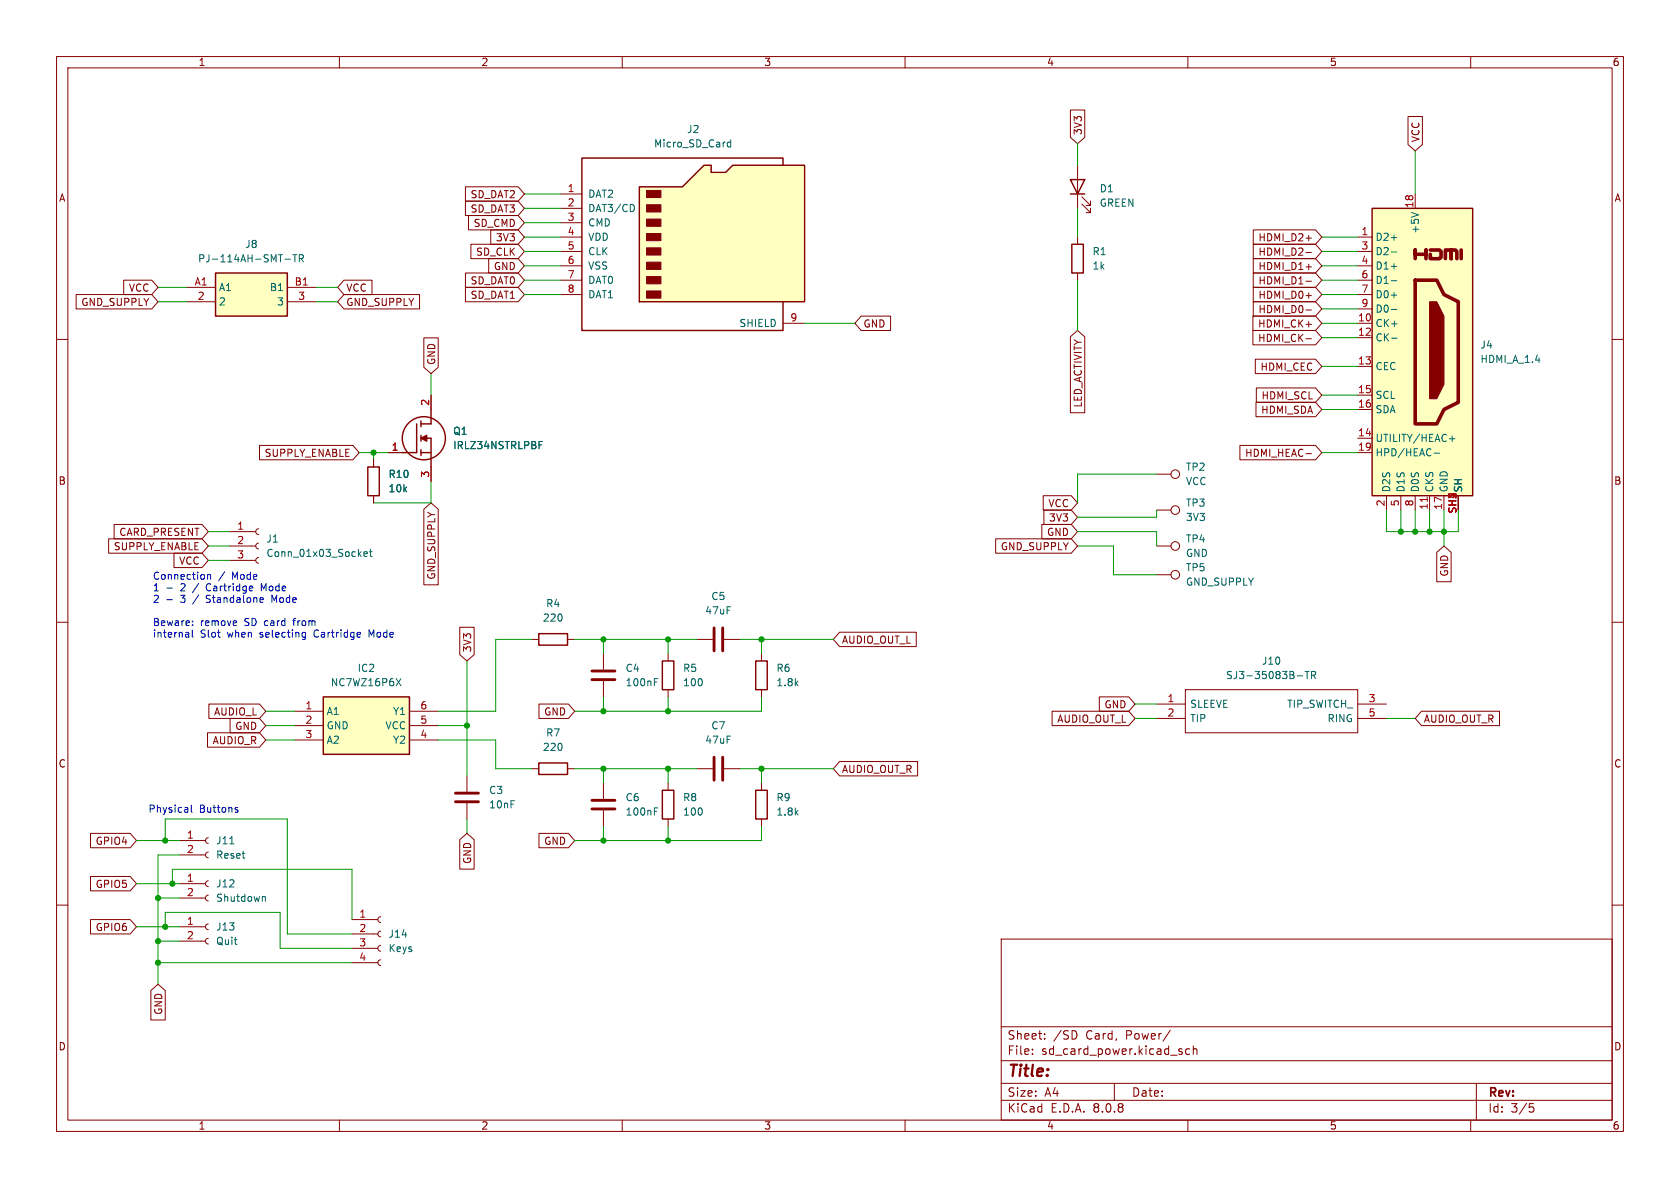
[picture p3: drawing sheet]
<svg xmlns="http://www.w3.org/2000/svg" width="297mm" height="210mm" viewBox="0 0 297 210" stroke-linecap="round" stroke-linejoin="round" font-family="sans-serif">
<g fill="none" stroke="#840000" stroke-width=".18">
<path d="M10 10h277v190h-277zM12 12h273v186h-273zM60 10v2M110 10v2M160 10v2M210 10v2M260 10v2M10 60h2M285 60h2M40.6 99.1h4.6M40.6 96.5h4.6M40.6 94h4.6"/>
<path d="M45.7 98.6l-.3 .1-.2 .4 .2 .3 .3 .2M45.7 96l-.3 .2-.2 .3 .2 .4 .3 .1M45.7 93.5l-.3 .1-.2 .4 .2 .3 .3 .2M66 81.3v1.3M66 87.6v1.3M204.5 83.8h2.5M10 110h2M118.1 115.6v1.2M285 110h2M118.1 121.9v1.3M31.7 151.1h4.6M31.7 148.6h4.6"/>
<path d="M31.7 158.8h4.6M31.7 156.2h4.6M36.8 150.6l-.3 .2-.2 .3 .2 .4 .3 .1M36.8 148.1l-.3 .1-.2 .4 .2 .3 .3 .2M36.8 158.2l-.3 .2-.2 .4 .2 .3 .3 .2M36.8 155.7l-.3 .2-.2 .3 .2 .4 .3 .1M10 160h2M31.7 166.4h4.6M31.7 163.8h4.6M36.8 165.9l-.3 .1-.2 .4 .2 .3 .3 .2M36.8 163.3l-.3 .2-.2 .3 .2 .4 .3 .1M62.2 170.2h4.6"/>
<path d="M62.2 167.6h4.6M62.2 165.1h4.6M62.2 162.6h4.6M67.3 169.7l-.3 .1-.2 .4 .2 .3 .3 .2M67.3 167.1l-.3 .2-.2 .3 .2 .4 .3 .1M67.3 164.6l-.3 .1-.2 .4 .2 .4 .3 .1M67.3 162.1l-.3 .1-.2 .4 .2 .3 .3 .2M177 166h108v32h-108zM285 160h2M60 198v2M110 198v2M160 198v2"/>
<path d="M177 194.5h108M177 191.5h108M177 187.5h108M177 181.5h108M182.5 186.3v.1M182.5 185.5v.1M184.7 183.6v.1M184.7 182.8v.1M190.3 182.6v.7M197 191.5v3M206.9 182.1l-1.3 2M208.8 185.9l.2 .2-.2 .3"/>
<path d="M208.8 185.4l.2 .1M210 198v2M210.3 185.5l-.4-.1-.3 .3v.4l.1 .2h.6M211 185.5l.2-.1 .3 .1 .1 .9M211 184.9v1.5M260 198v2M261 191.5v6.5M270.4 195.1h.7M270.5 195.7h.4l.3 .3-.2 .5-.5 .1"/>
<circle cx="207.8" cy="83.8" r=".76"/>
</g>
<path d="M65 82.6h2.1v5h-2.1zM117.1 116.8h2v5.1h-2z" fill="none" stroke="#840000" stroke-width=".25"/>
<path d="M64.3 97.9l.6-.1v-.2l-.4-.1-.2 .2 .1 .6h.5M65.3 97.5h.5M65.5 97.1v1.1l.3 .2M40.6 149.2h.8M46.4 158.5h.5v.8" fill="none" stroke="#006464" stroke-width=".18"/>
<path d="M38.1 48.3h12.7v7.6h-12.7z" fill="#ffffc2"/>
<path d="M38.1 48.3h12.7v7.6h-12.7zM95.2 134.9h5.1v2h-5.1zM117.1 139.7h2v5.1h-2zM133.6 139.7h2v5.1h-2z" fill="none" stroke="#840000" stroke-width=".25"/>
<g fill="none" stroke="#840000" stroke-width=".18">
<path d="M33 53.3h5.1M33 50.8h5.1M50.8 53.3h5.1M50.8 50.8h5.1M204.5 90.2h2.5M204.5 96.5h2.5M204.5 101.6h2.5M82.5 137.2v2.8M94 135.9h1.2M100.3 135.9h1.3M106.7 138.4v2.8M118.1 138.4v1.3"/>
<path d="M123.2 135.9h2.8M128 135.9h2.8M134.6 138.4v1.3M204.5 124.5h5M204.5 127h5M209.5 121.9h30.5v7.6h-30.5zM240 124.5h5.1M240 127h5.1M82.5 142v2.8M106.7 143.3v2.8M118.1 144.8v1.3M134.6 144.8v1.3"/>
<circle cx="207.8" cy="90.2" r=".76"/>
<circle cx="207.8" cy="96.5" r=".76"/>
<circle cx="207.8" cy="101.6" r=".76"/>
</g>
<path d="M50.4 45.8h.9M51.8 45h.7M52.1 45v1.3M52.9 45.7l.6-.1 .1-.1v-.3l-.7-.2v1.3M53.2 45.7l.4 .6M229.3 119.5h1M230.7 118.7h.7M231.1 118.7v1.3M231.9 119.4l.6-.1 .1-.2-.1-.3-.6-.1v1.3M232.2 119.4l.4 .6M115.7 143.4h.4M115.7 142.8h.6" fill="none" stroke="#006464" stroke-width=".18"/>
<path d="M126.2 133.9v4M127.8 133.9v4M80.5 141.7h4.1M80.5 140.2h4.1M104.6 143h4.1M104.6 141.5h4.1" fill="none" stroke="#840000" stroke-width=".51"/>
<path d="M57.1 123.2h15.3v10.2h-15.3z" fill="#ffffc2"/>
<path d="M189.2 31.8h2.6l-1.3 2.5zM189.2 34.3h2.6M189.5 43.2h2v5.1h-2zM57.1 123.2h15.3v10.2h-15.3z" fill="none" stroke="#840000" stroke-width=".25"/>
<path d="M190.5 29.2v7.6M191.3 36.1l1.5 1.5v-.8v.8h-.8M191.3 34.8l1.5 1.5v-.7v.7h-.8M190.5 41.9v1.3M190.5 48.3v1.2M52.1 125.7h5M52.1 128.3h5M52.1 130.8h5M72.4 125.7h5.1M72.4 128.3h5.1M72.4 130.8h5.1" fill="none" stroke="#840000" stroke-width=".18"/>
<path d="M70 120l.9 1.2M70.9 120l-.9 1.2" fill="none" stroke="#006464" stroke-width=".18"/>
<path d="M242.6 36.8h17.7v50.8h-17.7z" fill="#ffffc2"/>
<path d="M250.2 45.7v-1.5v.8h1.9v-.8v1.5M250.2 49.5h3.8l1.3 2.6 2.5 1.2v17.8l-2.5 1.3-1.3 2.5h-3.8zM252.9 44.2h1.6l.3 .3v1l-.3 .2h-1.6v-.7M255.5 45.7v-1.5h1v1.5v-1.5h.8l.3 .3v1.2M258.3 44.2v1.5" fill="none" stroke="#840000" stroke-width=".63"/>
<g fill="none" stroke="#840000" stroke-width=".25">
<path d="M242.6 36.8h17.7v50.8h-17.7zM73.7 74.9v5.1h-2.6M74.4 74.4v1M74.4 77v1M74.4 79.5v1M74.4 77.5h1.8v5.1M76.2 72.4v2.5h-1.8M74.4 80h1.8M95.2 112h5.1v2h-5.1z"/>
<circle cx="74.9" cy="77.5" r="3.8"/>
</g>
<path d="M252.7 53.3h1.3l1.3 2.6v12l-1.3 2.6h-1.3z" fill="#840000" stroke="#840000" stroke-width=".18"/>
<g fill="none" stroke="#840000" stroke-width=".18">
<path d="M250.2 34.3v2.5M240 41.9h2.6M240 57.2h2.6M240 59.7h2.6M240 44.5h2.6M240 47h2.6M240 49.5h2.6M240 52.1h2.6M240 54.6h2.6M76.2 69.9v2.5M240 64.8h2.6M240 77.5h2.6"/>
<path d="M240 69.9h2.6M240 72.4h2.6M68.6 80h2.5M76.2 82.6v2.5M240 80h2.6M245.1 87.6v2.6M247.6 87.6v2.6M250.2 87.6v2.6M252.7 87.6v2.6M255.3 87.6v2.6M94 113h1.2M100.3 113h1.3"/>
<path d="M106.7 115.6v2.8M106.7 120.4v2.8"/>
</g>
<g fill="none" stroke="#006464" stroke-width=".18">
<path d="M249.5 37.6l1.3 .4M246 42h.9M246 44.5h.9M246 47.1h.9M246 49.6h.9M246 52.2h.9M246 54.7h.9M246 59.8h1M95.3 78.7h.4M95.3 78h.6M256.2 77.6h1M256.7 77.1v.9"/>
<path d="M253.5 80.1h1M115.7 120h.6M115.7 120.6h.4"/>
</g>
<path d="M252.3 87.9v.8" fill="none" stroke="#a90000" stroke-width=".18"/>
<path d="M74.4 77.5l1-.5v1z" fill="#840000" stroke="#840000" stroke-width=".25"/>
<path d="M104.6 118.6h4.1M104.6 120.1h4.1" fill="none" stroke="#840000" stroke-width=".51"/>
<path d="M113 33h7.6l3.9-3.8h1.2v1.3h2.6l1.2-1.3h12.7v24.1h-29.2z" fill="#ffffc2"/>
<g fill="#840000" stroke="#840000" stroke-width=".18">
<path d="M114.3 51.4h2.5v1.3h-2.5z"/>
<path d="M114.3 48.9h2.5v1.3h-2.5z"/>
<path d="M114.3 46.4h2.5v1.2h-2.5z"/>
<path d="M114.3 43.8h2.5v1.3h-2.5z"/>
<path d="M114.3 41.3h2.5v1.2h-2.5z"/>
<path d="M114.3 38.7h2.5v1.3h-2.5z"/>
<path d="M114.3 36.2h2.5v1.3h-2.5z"/>
<path d="M114.3 33.7h2.5v1.2h-2.5z"/>
</g>
<path d="M113 33h7.6l3.9-3.8h1.2v1.3h2.6l1.2-1.3h12.7v24.1h-29.2zM138.4 29.2v-1.3h-35.5v30.5h35.5v-5.1M133.6 116.8h2v5.1h-2z" fill="none" stroke="#840000" stroke-width=".25"/>
<g fill="none" stroke="#840000" stroke-width=".18">
<path d="M189.2 19.4h2.6v4.9l-1.3 1.1-1.3-1.1zM82.3 35.6h9.3l1.1 1.2-1.1 1.3h-9.3zM82.3 33h9.3l1.1 1.3-1.1 1.3h-9.3zM82.8 38.1h8.8l1.1 1.3-1.1 1.2h-8.8zM99.1 34.3h3.8M99.1 36.8h3.8M99.1 39.4h3.8M248.9 20.6h2.6v5l-1.3 1.1-1.3-1.1zM13.5 52.1h13.3l1.1 1.2-1.1 1.3h-13.3zM21.9 49.5h4.9l1.1 1.3-1.1 1.3h-4.9zM60.8 52.1h13.4v2.5h-13.4l-1.1-1.3zM60.8 49.5h5v2.6h-5l-1.1-1.3z"/>
<path d="M74.9 59.7h2.6v5.2l-1.3 1.1-1.3-1.1zM82.3 50.8h9.3l1.1 1.3-1.1 1.2h-9.3zM82.3 48.3h9.3l1.1 1.2-1.1 1.3h-9.3zM83.2 43.2h8.4l1.1 1.3-1.1 1.2h-8.4zM86.4 45.7h5.2l1.1 1.3-1.1 1.3h-5.2zM86.8 40.6h4.8l1.1 1.3-1.1 1.3h-4.8zM99.1 41.9h3.8M99.1 44.5h3.8M99.1 47h3.8M99.1 49.5h3.8M99.1 52.1h3.8M138.4 57.2h3.8"/>
<path d="M152.2 55.9h5.2v2.5h-5.2l-1.1-1.2zM189.2 59.5l1.3-1.1 1.3 1.1v13.5h-2.6zM221.5 55.9h11.1l1.1 1.3-1.1 1.2h-11.1zM221.5 58.4h11.1l1.1 1.3-1.1 1.3h-11.1zM221.6 48.3h11l1.1 1.2-1.1 1.3h-11zM221.6 43.2h11l1.1 1.3-1.1 1.2h-11zM221.6 40.6h11l1.1 1.3-1.1 1.3h-11zM221.6 45.7h11l1.1 1.3-1.1 1.3h-11zM221.6 53.3h11l1.1 1.3-1.1 1.3h-11zM221.6 50.8h11l1.1 1.3-1.1 1.2h-11zM230.9 49.7h.9M230.9 44.6h.9"/>
<path d="M230.9 42.1h.9M230.9 47.2h.9M230.9 54.8h.9M230.9 59.9h.9M230.9 52.3h.9M45.9 78.7h16.5l1.1 1.3-1.1 1.3h-16.5zM76.2 69.9v2.5M219.2 78.7h13.4l1.1 1.3-1.1 1.3h-13.4zM221.9 63.5h10.7l1.1 1.3-1.1 1.2h-10.7zM222 71.1h10.6l1.1 1.3-1.1 1.3h-10.6zM222.1 68.6h10.5l1.1 1.3-1.1 1.2h-10.5zM19.2 95.2h16.5l1.1 1.3-1.1 1.3h-16.5z"/>
<path d="M20.2 92.7h15.5l1.1 1.3-1.1 1.3h-15.5zM30.8 97.8h4.9l1.1 1.3-1.1 1.2h-4.9zM66 81.3v1.3M66 87.6v1.3M68.6 80h2.5M74.9 90l1.3-1.1 1.3 1.1v13.4h-2.6zM76.2 82.6v2.5M176 95.2h13.4l1.1 1.3-1.1 1.3h-13.4zM184.2 92.7h5.2l1.1 1.3-1.1 1.3h-5.2zM184.4 87.6h5l1.1 1.3-1.1 1.3h-5zM184.5 90.2h4.9l1.1 1.2-1.1 1.3h-4.9zM230.9 80.2h.9"/>
<path d="M254 97.6l1.3-1.1 1.2 1.1v5.2h-2.5zM81.3 110.9h2.5v4.8l-1.3 1.1-1.2-1.1zM123.2 113h2.8M128 113h2.8M134.6 115.6v1.2M148.4 111.8h13.6v2.5h-13.6l-1.1-1.3zM36.7 129.5h9.2l1.1 1.3-1.1 1.3h-9.2zM36.9 124.5h9l1.1 1.2-1.1 1.3h-9zM40.7 127h5.2l1.1 1.3-1.1 1.2h-5.2zM95.3 124.5h5.2l1.1 1.2-1.1 1.3h-5.2zM134.6 121.9v1.3M148.4 134.6h13.8v2.6h-13.8l-1.1-1.3z"/>
<path d="M186 125.7h13.5l1.2 1.3-1.2 1.3h-13.5zM194.3 123.2h5.2l1.2 1.3-1.2 1.2h-5.2zM251.3 125.7h13.8v2.6h-13.8l-1.1-1.3zM16 147.3h7l1.1 1.3-1.1 1.3h-7zM16 154.9h7l1.1 1.3-1.1 1.3h-7zM81.3 148.4l1.2-1.1 1.3 1.1v5.2h-2.5zM95.3 147.3h5.2l1.1 1.3-1.1 1.3h-5.2zM16 162.6h7l1.1 1.2-1.1 1.3h-7zM26.7 175.1l1.2-1.1 1.3 1.1v5.2h-2.5z"/>
</g>
<path d="M111.9 36.2l.3 .5-.3 .6M128.6 25.7l.2 .3 .4-.1M129.2 24.7v1.3M129.2 25.2l-.4-.1-.2 .3M95.3 78.7h.4M95.3 78h.6" fill="none" stroke="#006464" stroke-width=".18"/>
<path d="M126.2 111v4.1M127.8 111v4.1" fill="none" stroke="#840000" stroke-width=".51"/>
<g fill="none" stroke="#0000c2" stroke-width=".18">
<path d="M29.5 104h1M29.5 106h1M33.2 111.8l.2 .2v.6M33.4 112.6h-.4M33.4 112.1h-.4M34 111.4v1l.2 .2M34 110.5v.1M34 109.8v.1M36.7 101.6v.8M36.7 101.7l.2-.1h.3v.8M46.4 105.6l.2 .4-.6 .1M46.5 106.4l-.1 .1"/>
<path d="M46.6 104.1l-.4-.9v1.3M48.5 106.1l-.4-.9v1.3M53.6 111.8h.4M54 112.6h-.4M54 111.8v1l-.1 .2-.3 .1M65.7 112.3l-.5-.9v1.2M33.8 142.3v1.1l.2 .2M41.7 143.2h.3l.1 .2-.2 .2h-.2M41.7 142.7l.3 .1"/>
</g>
<g fill="none" stroke="#009600" stroke-width=".18">
<path d="M92.7 34.3h6.4M92.7 36.8h6.4M92.7 39.4h6.4M190.5 25.4v3.8M190.5 36.8v5.1M250.2 26.7v7.6M27.9 50.8h5.1M27.9 53.3h5.1M55.9 50.8h3.8M55.9 53.3h3.8M92.7 47h6.4M92.7 44.5h6.4"/>
<path d="M92.7 41.9h6.4M92.7 49.5h6.4M92.7 52.1h6.4M142.2 57.2h8.9M190.5 49.5v8.9M233.7 47h6.3M233.7 44.5h6.3M233.7 41.9h6.3M233.7 54.6h6.3M233.7 49.5h6.3M233.7 59.7h6.3M233.7 52.1h6.3"/>
<path d="M233.7 57.2h6.3M76.2 66v3.9M233.7 69.9h6.3M233.7 72.4h6.3M233.7 64.8h6.3M36.8 94h3.8M36.8 99.1h3.8M36.8 96.5h3.8M63.5 80h5.1M66 80v1.3M76.2 85.1v3.8h-10.2M190.5 94h14v2.5"/>
<path d="M190.5 96.5h6.3v5.1h7.7M204.5 83.8h-14v5.1M204.5 90.2v1.2h-14M233.7 80h6.3M245.1 90.2v3.8h12.7v-3.8M247.6 90.2v3.8M250.2 90.2v3.8M252.7 90.2v3.8M255.3 90.2v6.3M82.5 116.8v20.4M94 113h-6.4v12.7h-10.1M101.6 113h21.6"/>
<path d="M106.7 113v2.6M118.1 113v2.6M130.8 113h16.5M134.6 113v2.6M47 128.3h5.1M47 130.8h5.1M47 125.7h5.1M77.5 128.3h5M77.5 130.8h10.1v5.1h6.4M101.6 135.9h21.6M106.7 123.2v2.5M106.7 135.9v2.5"/>
<path d="M118.1 123.2v2.5M118.1 135.9v2.5M130.8 135.9h16.5M134.6 123.2v2.5h-33M134.6 135.9v2.5M200.7 124.5h3.8M200.7 127h3.8M245.1 127h5.1M24.1 148.6h7.6M24.1 156.2h7.6M27.9 158.8h3.8M29.2 148.6v-3.8h21.6v20.3h11.4"/>
<path d="M30.5 156.2v-2.5h31.7v8.9M31.7 151.1h-3.8v22.9M82.5 144.8v2.5M106.7 146.1v2.5M118.1 146.1v2.5M134.6 146.1v2.5h-33M24.1 163.8h7.6M27.9 170.2h34.3M27.9 166.4h3.8M29.2 163.8v-2.5h20.3v6.3h12.7"/>
</g>
<g fill="#009600" stroke="#009600" stroke-width=".18">
<circle cx="27.9" cy="170.2" r=".46"/>
<circle cx="27.9" cy="158.8" r=".46"/>
<circle cx="29.2" cy="163.8" r=".46"/>
<circle cx="27.9" cy="166.4" r=".46"/>
<circle cx="134.6" cy="113" r=".46"/>
<circle cx="118.1" cy="113" r=".46"/>
<circle cx="134.6" cy="135.9" r=".46"/>
<circle cx="106.7" cy="125.7" r=".46"/>
<circle cx="106.7" cy="135.9" r=".46"/>
<circle cx="118.1" cy="125.7" r=".46"/>
<circle cx="118.1" cy="135.9" r=".46"/>
<circle cx="106.7" cy="113" r=".46"/>
<circle cx="82.5" cy="128.3" r=".46"/>
<circle cx="118.1" cy="148.6" r=".46"/>
<circle cx="106.7" cy="148.6" r=".46"/>
<circle cx="250.2" cy="94" r=".46"/>
<circle cx="247.6" cy="94" r=".46"/>
<circle cx="255.3" cy="94" r=".46"/>
<circle cx="252.7" cy="94" r=".46"/>
<circle cx="66" cy="80" r=".46"/>
<circle cx="29.2" cy="148.6" r=".46"/>
<circle cx="30.5" cy="156.2" r=".46"/>
</g>
<text font-size="2.8" fill="#840000" x="178" y="190.9">Title:</text>
<g font-size="2.1" fill="#840000">
<text x="178" y="184">Sheet:</text>
<text x="186.2" y="184">/SD</text>
<text x="192" y="184">Card,</text>
<text x="199.2" y="184">Power/</text>
<text x="178" y="186.7">File:</text>
<text x="184.1" y="186.7">sd_card_power.kicad_sch</text>
<text x="178" y="196.9">KiCad</text>
<text x="178" y="194.1">Size:</text>
<text x="184.7" y="194.1">A4</text>
<text x="185.7" y="196.9">E.D.A.</text>
<text x="193.3" y="196.9">8.0.8</text>
<text x="200" y="194.1">Date:</text>
<text x="263" y="194.3">Rev:</text>
<text x="263" y="196.9">Id:</text>
<text x="267.1" y="196.9">3/5</text>
</g>
<g font-size="1.8" fill="#840000">
<text x="35" y="11.9">1</text>
<text x="85" y="11.9">2</text>
<text x="135" y="11.9">3</text>
<text x="185" y="11.9">4</text>
<text x="235" y="11.9">5</text>
<text x="285" y="11.9">6</text>
<text x="191.5" y="24" transform="rotate(-90 191.5 24)">3V3</text>
<text x="251.1" y="25.2" transform="rotate(-90 251.1 25.2)">VCC</text>
<text x="10.3" y="35.9">A</text>
<text x="83.1" y="35.2">SD_DAT2</text>
<text x="285.3" y="35.9">A</text>
<text x="83.1" y="37.8">SD_DAT3</text>
<text x="83.6" y="40.3">SD_CMD</text>
<text x="84.1" y="45.4">SD_CLK</text>
<text x="87.2" y="47.9">GND</text>
<text x="87.6" y="42.9">3V3</text>
<text x="222.4" y="45.4">HDMI_D2-</text>
<text x="222.4" y="42.9">HDMI_D2+</text>
<text x="222.4" y="47.9">HDMI_D1+</text>
<text x="22.7" y="51.8">VCC</text>
<text x="61.1" y="51.8">VCC</text>
<text x="83.1" y="53">SD_DAT1</text>
<text x="83.1" y="50.5">SD_DAT0</text>
<text x="222.4" y="50.5">HDMI_D1-</text>
<text x="222.4" y="53">HDMI_D0+</text>
<text x="14.3" y="54.3">GND_SUPPLY</text>
<text x="61.1" y="54.3">GND_SUPPLY</text>
<text x="152.6" y="58.1">GND</text>
<text x="222.3" y="58.1">HDMI_CK+</text>
<text x="222.4" y="55.6">HDMI_D0-</text>
<text x="77.2" y="64.6" transform="rotate(-90 77.2 64.6)">GND</text>
<text x="222.3" y="60.6">HDMI_CK-</text>
<text x="222.7" y="65.7">HDMI_CEC</text>
<text x="222.9" y="70.8">HDMI_SCL</text>
<text x="191.5" y="72.1" transform="rotate(-90 191.5 72.1)">LED_ACTIVITY</text>
<text x="222.9" y="73.3">HDMI_SDA</text>
<text x="46.7" y="81">SUPPLY_ENABLE</text>
<text x="220" y="81">HDMI_HEAC-</text>
<text x="10.3" y="85.9">B</text>
<text x="185.2" y="89.9">VCC</text>
<text x="285.3" y="85.9">B</text>
<text x="21" y="94.9">CARD_PRESENT</text>
<text x="185" y="94.9">GND</text>
<text x="185.4" y="92.4">3V3</text>
<text x="20" y="97.5">SUPPLY_ENABLE</text>
<text x="31.6" y="100">VCC</text>
<text x="176.8" y="97.5">GND_SUPPLY</text>
<text x="77.2" y="102.6" transform="rotate(-90 77.2 102.6)">GND_SUPPLY</text>
<text x="256.2" y="102" transform="rotate(-90 256.2 102)">GND</text>
<text x="148.7" y="114">AUDIO_OUT_L</text>
<text x="83.5" y="115.4" transform="rotate(-90 83.5 115.4)">3V3</text>
<text x="195.2" y="125.4">GND</text>
<text x="37.5" y="131.8">AUDIO_R</text>
<text x="37.7" y="126.7">AUDIO_L</text>
<text x="41.5" y="129.2">GND</text>
<text x="96.1" y="126.7">GND</text>
<text x="186.8" y="128">AUDIO_OUT_L</text>
<text x="251.6" y="128">AUDIO_OUT_R</text>
<text x="10.3" y="135.9">C</text>
<text x="148.7" y="136.8">AUDIO_OUT_R</text>
<text x="285.3" y="135.9">C</text>
<text x="16.8" y="149.5">GPIO4</text>
<text x="96.1" y="149.5">GND</text>
<text x="83.5" y="152.8" transform="rotate(-90 83.5 152.8)">GND</text>
<text x="16.8" y="157.2">GPIO5</text>
<text x="16.8" y="164.8">GPIO6</text>
<text x="28.9" y="179.5" transform="rotate(-90 28.9 179.5)">GND</text>
<text x="10.3" y="185.9">D</text>
<text x="285.3" y="185.9">D</text>
<text x="35" y="199.9">1</text>
<text x="85" y="199.9">2</text>
<text x="135" y="199.9">3</text>
<text x="185" y="199.9">4</text>
<text x="235" y="199.9">5</text>
<text x="285" y="199.9">6</text>
</g>
<g font-size="1.8" fill="#006464">
<text x="121.4" y="23.7">J2</text>
<text x="115.5" y="26.3">Micro_SD_Card</text>
<text x="103.9" y="35.2">DAT2</text>
<text x="194.3" y="34.2">D1</text>
<text x="103.9" y="37.7">DAT3/CD</text>
<text x="103.9" y="40.2">CMD</text>
<text x="194.3" y="36.7">GREEN</text>
<text x="251.1" y="41.4" transform="rotate(-90 251.1 41.4)">+5V</text>
<text x="34.9" y="46.6">PJ-114AH-SMT-TR</text>
<text x="43.3" y="44">J8</text>
<text x="103.9" y="42.8">VDD</text>
<text x="103.9" y="45.3">CLK</text>
<text x="103.9" y="47.9">VSS</text>
<text x="193" y="45.3">R1</text>
<text x="193" y="47.9">1k</text>
<text x="243.1" y="42.8">D2+</text>
<text x="243.1" y="45.3">D2-</text>
<text x="243.1" y="47.9">D1+</text>
<text x="38.6" y="51.7">A1</text>
<text x="47.6" y="51.7">B1</text>
<text x="103.9" y="50.4">DAT0</text>
<text x="103.9" y="52.9">DAT1</text>
<text x="243.1" y="50.4">D1-</text>
<text x="243.1" y="52.9">D0+</text>
<text x="38.6" y="54.2">2</text>
<text x="48.9" y="54.2">3</text>
<text x="130.6" y="58">SHIELD</text>
<text x="243.1" y="58">CK+</text>
<text x="243.1" y="55.5">D0-</text>
<text x="243.1" y="60.6">CK-</text>
<text x="243.1" y="65.6">CEC</text>
<text x="261.6" y="61.8">J4</text>
<text x="261.6" y="64.4">HDMI_A_1.4</text>
<text x="243.1" y="70.7">SCL</text>
<text x="80" y="77.1">Q1</text>
<text x="243.1" y="73.3">SDA</text>
<text x="80" y="79.6">IRLZ34NSTRLPBF</text>
<text x="209.6" y="83.4">TP2</text>
<text x="243.1" y="78.3">UTILITY/HEAC+</text>
<text x="243.1" y="80.9">HPD/HEAC-</text>
<text x="68.6" y="87.2">10k</text>
<text x="68.6" y="84.7">R10</text>
<text x="209.6" y="89.8">TP3</text>
<text x="209.6" y="86">VCC</text>
<text x="246" y="87.1" transform="rotate(-90 246 87.1)">D2S</text>
<text x="248.5" y="87.1" transform="rotate(-90 248.5 87.1)">D1S</text>
<text x="251.1" y="87.1" transform="rotate(-90 251.1 87.1)">D0S</text>
<text x="253.6" y="87.1" transform="rotate(-90 253.6 87.1)">CKS</text>
<text x="256.1" y="87.1" transform="rotate(-90 256.1 87.1)">GND</text>
<text x="258.7" y="87.1" transform="rotate(-90 258.7 87.1)">SH</text>
<text x="209.6" y="92.3">3V3</text>
<text x="47" y="96.1">J1</text>
<text x="47" y="98.7">Conn_01x03_Socket</text>
<text x="209.6" y="96.1">TP4</text>
<text x="209.6" y="98.7">GND</text>
<text x="209.6" y="101.2">TP5</text>
<text x="96.4" y="107.5">R4</text>
<text x="125.7" y="106.3">C5</text>
<text x="209.6" y="103.7">GND_SUPPLY</text>
<text x="95.9" y="110.1">220</text>
<text x="124.6" y="108.8">47uF</text>
<text x="63.1" y="119">IC2</text>
<text x="110.5" y="119">C4</text>
<text x="120.7" y="119">R5</text>
<text x="137.2" y="119">R6</text>
<text x="223" y="117.7">J10</text>
<text x="58.4" y="121.5">NC7WZ16P6X</text>
<text x="110.5" y="121.5">100nF</text>
<text x="120.7" y="121.5">100</text>
<text x="137.2" y="121.5">1.8k</text>
<text x="210.3" y="125.3">SLEEVE</text>
<text x="216.6" y="120.2">SJ3-35083B-TR</text>
<text x="227.5" y="125.3">TIP_SWITCH_</text>
<text x="57.7" y="126.6">A1</text>
<text x="57.7" y="129.1">GND</text>
<text x="57.7" y="131.7">A2</text>
<text x="68.1" y="129.1">VCC</text>
<text x="69.4" y="131.7">Y2</text>
<text x="69.4" y="126.6">Y1</text>
<text x="96.4" y="130.4">R7</text>
<text x="124.6" y="131.7">47uF</text>
<text x="125.7" y="129.1">C7</text>
<text x="210.3" y="127.9">TIP</text>
<text x="234.6" y="127.9">RING</text>
<text x="95.9" y="132.9">220</text>
<text x="86.4" y="140.6">C3</text>
<text x="86.4" y="143.1">10nF</text>
<text x="110.5" y="141.8">C6</text>
<text x="120.7" y="141.8">R8</text>
<text x="137.2" y="141.8">R9</text>
<text x="38.1" y="149.5">J11</text>
<text x="110.5" y="144.4">100nF</text>
<text x="120.7" y="144.4">100</text>
<text x="137.2" y="144.4">1.8k</text>
<text x="38.1" y="152">Reset</text>
<text x="38.1" y="159.6">Shutdown</text>
<text x="38.1" y="157.1">J12</text>
<text x="38.1" y="164.7">J13</text>
<text x="38.1" y="167.2">Quit</text>
<text x="68.6" y="166">J14</text>
<text x="68.6" y="168.5">Keys</text>
</g>
<g font-size="1.8" fill="#a90000">
<text x="100.3" y="34">1</text>
<text x="100.3" y="36.6">2</text>
<text x="100.3" y="39.1">3</text>
<text x="100.3" y="41.7">4</text>
<text x="240.6" y="41.7">1</text>
<text x="249.9" y="36.9" transform="rotate(-90 249.9 36.9)">18</text>
<text x="100.3" y="44.2">5</text>
<text x="100.3" y="46.7">6</text>
<text x="240.6" y="44.2">3</text>
<text x="240.6" y="46.7">4</text>
<text x="34.3" y="50.5">A1</text>
<text x="34.9" y="53.1">2</text>
<text x="52" y="50.5">B1</text>
<text x="52.6" y="53.1">3</text>
<text x="100.3" y="49.3">7</text>
<text x="100.3" y="51.8">8</text>
<text x="240.6" y="49.3">6</text>
<text x="240.6" y="51.8">7</text>
<text x="139.6" y="56.9">9</text>
<text x="240" y="56.9">10</text>
<text x="240" y="59.4">12</text>
<text x="240.6" y="54.4">9</text>
<text x="240" y="64.5">13</text>
<text x="75.9" y="71.8" transform="rotate(-90 75.9 71.8)">2</text>
<text x="240" y="69.6">15</text>
<text x="240" y="77.2">14</text>
<text x="240" y="72.1">16</text>
<text x="69.1" y="79.8">1</text>
<text x="240" y="79.8">19</text>
<text x="75.9" y="84.5" transform="rotate(-90 75.9 84.5)">3</text>
<text x="244.9" y="89.6" transform="rotate(-90 244.9 89.6)">2</text>
<text x="247.4" y="89.6" transform="rotate(-90 247.4 89.6)">5</text>
<text x="249.9" y="89.6" transform="rotate(-90 249.9 89.6)">8</text>
<text x="257.6" y="88.4" transform="rotate(-90 257.6 88.4)">4</text>
<text x="41.8" y="93.7">1</text>
<text x="252.5" y="90.2" transform="rotate(-90 252.5 90.2)">11</text>
<text x="255" y="90.2" transform="rotate(-90 255 90.2)">17</text>
<text x="257.6" y="90.9" transform="rotate(-90 257.6 90.9)">SH1</text>
<text x="41.8" y="96.3">2</text>
<text x="41.8" y="98.8">3</text>
<text x="53.9" y="125.5">1</text>
<text x="74.2" y="125.5">6</text>
<text x="206.3" y="124.2">1</text>
<text x="241.9" y="124.2">3</text>
<text x="53.9" y="128">2</text>
<text x="53.9" y="130.6">3</text>
<text x="74.2" y="130.6">4</text>
<text x="74.2" y="128">5</text>
<text x="206.3" y="126.7">2</text>
<text x="241.9" y="126.7">5</text>
<text x="32.9" y="148.3">1</text>
<text x="32.9" y="150.9">2</text>
<text x="32.9" y="156">1</text>
<text x="32.9" y="158.5">2</text>
<text x="32.9" y="163.6">1</text>
<text x="32.9" y="166.1">2</text>
<text x="63.4" y="162.3">1</text>
<text x="63.4" y="164.8">2</text>
<text x="63.4" y="167.4">3</text>
<text x="63.4" y="169.9">4</text>
</g>
<g font-size="1.8" fill="#0000c2">
<text x="26.9" y="102.7">Connection</text>
<text x="26.9" y="104.7">1</text>
<text x="26.9" y="106.8">2</text>
<text x="32" y="104.7">2</text>
<text x="32" y="106.8">3</text>
<text x="34.4" y="104.7">/</text>
<text x="34.4" y="106.8">/</text>
<text x="36.9" y="104.7">Cartridge</text>
<text x="36.9" y="106.8">Standalone</text>
<text x="38.6" y="102.7">/</text>
<text x="41.1" y="102.7">Mode</text>
<text x="46.8" y="104.7">Mode</text>
<text x="48.7" y="106.8">Mode</text>
<text x="26.9" y="110.9">Beware:</text>
<text x="26.9" y="112.9">internal</text>
<text x="35.4" y="112.9">Slot</text>
<text x="35.4" y="110.9">remove</text>
<text x="40.3" y="112.9">when</text>
<text x="43.4" y="110.9">SD card</text>
<text x="46.2" y="112.9">selecting</text>
<text x="52.4" y="110.9">from</text>
<text x="56" y="112.9">Cartridge</text>
<text x="65.9" y="112.9">Mode</text>
<text x="26.1" y="143.9">Physical</text>
<text x="35.2" y="143.9">Buttons</text>
</g>
</svg>
